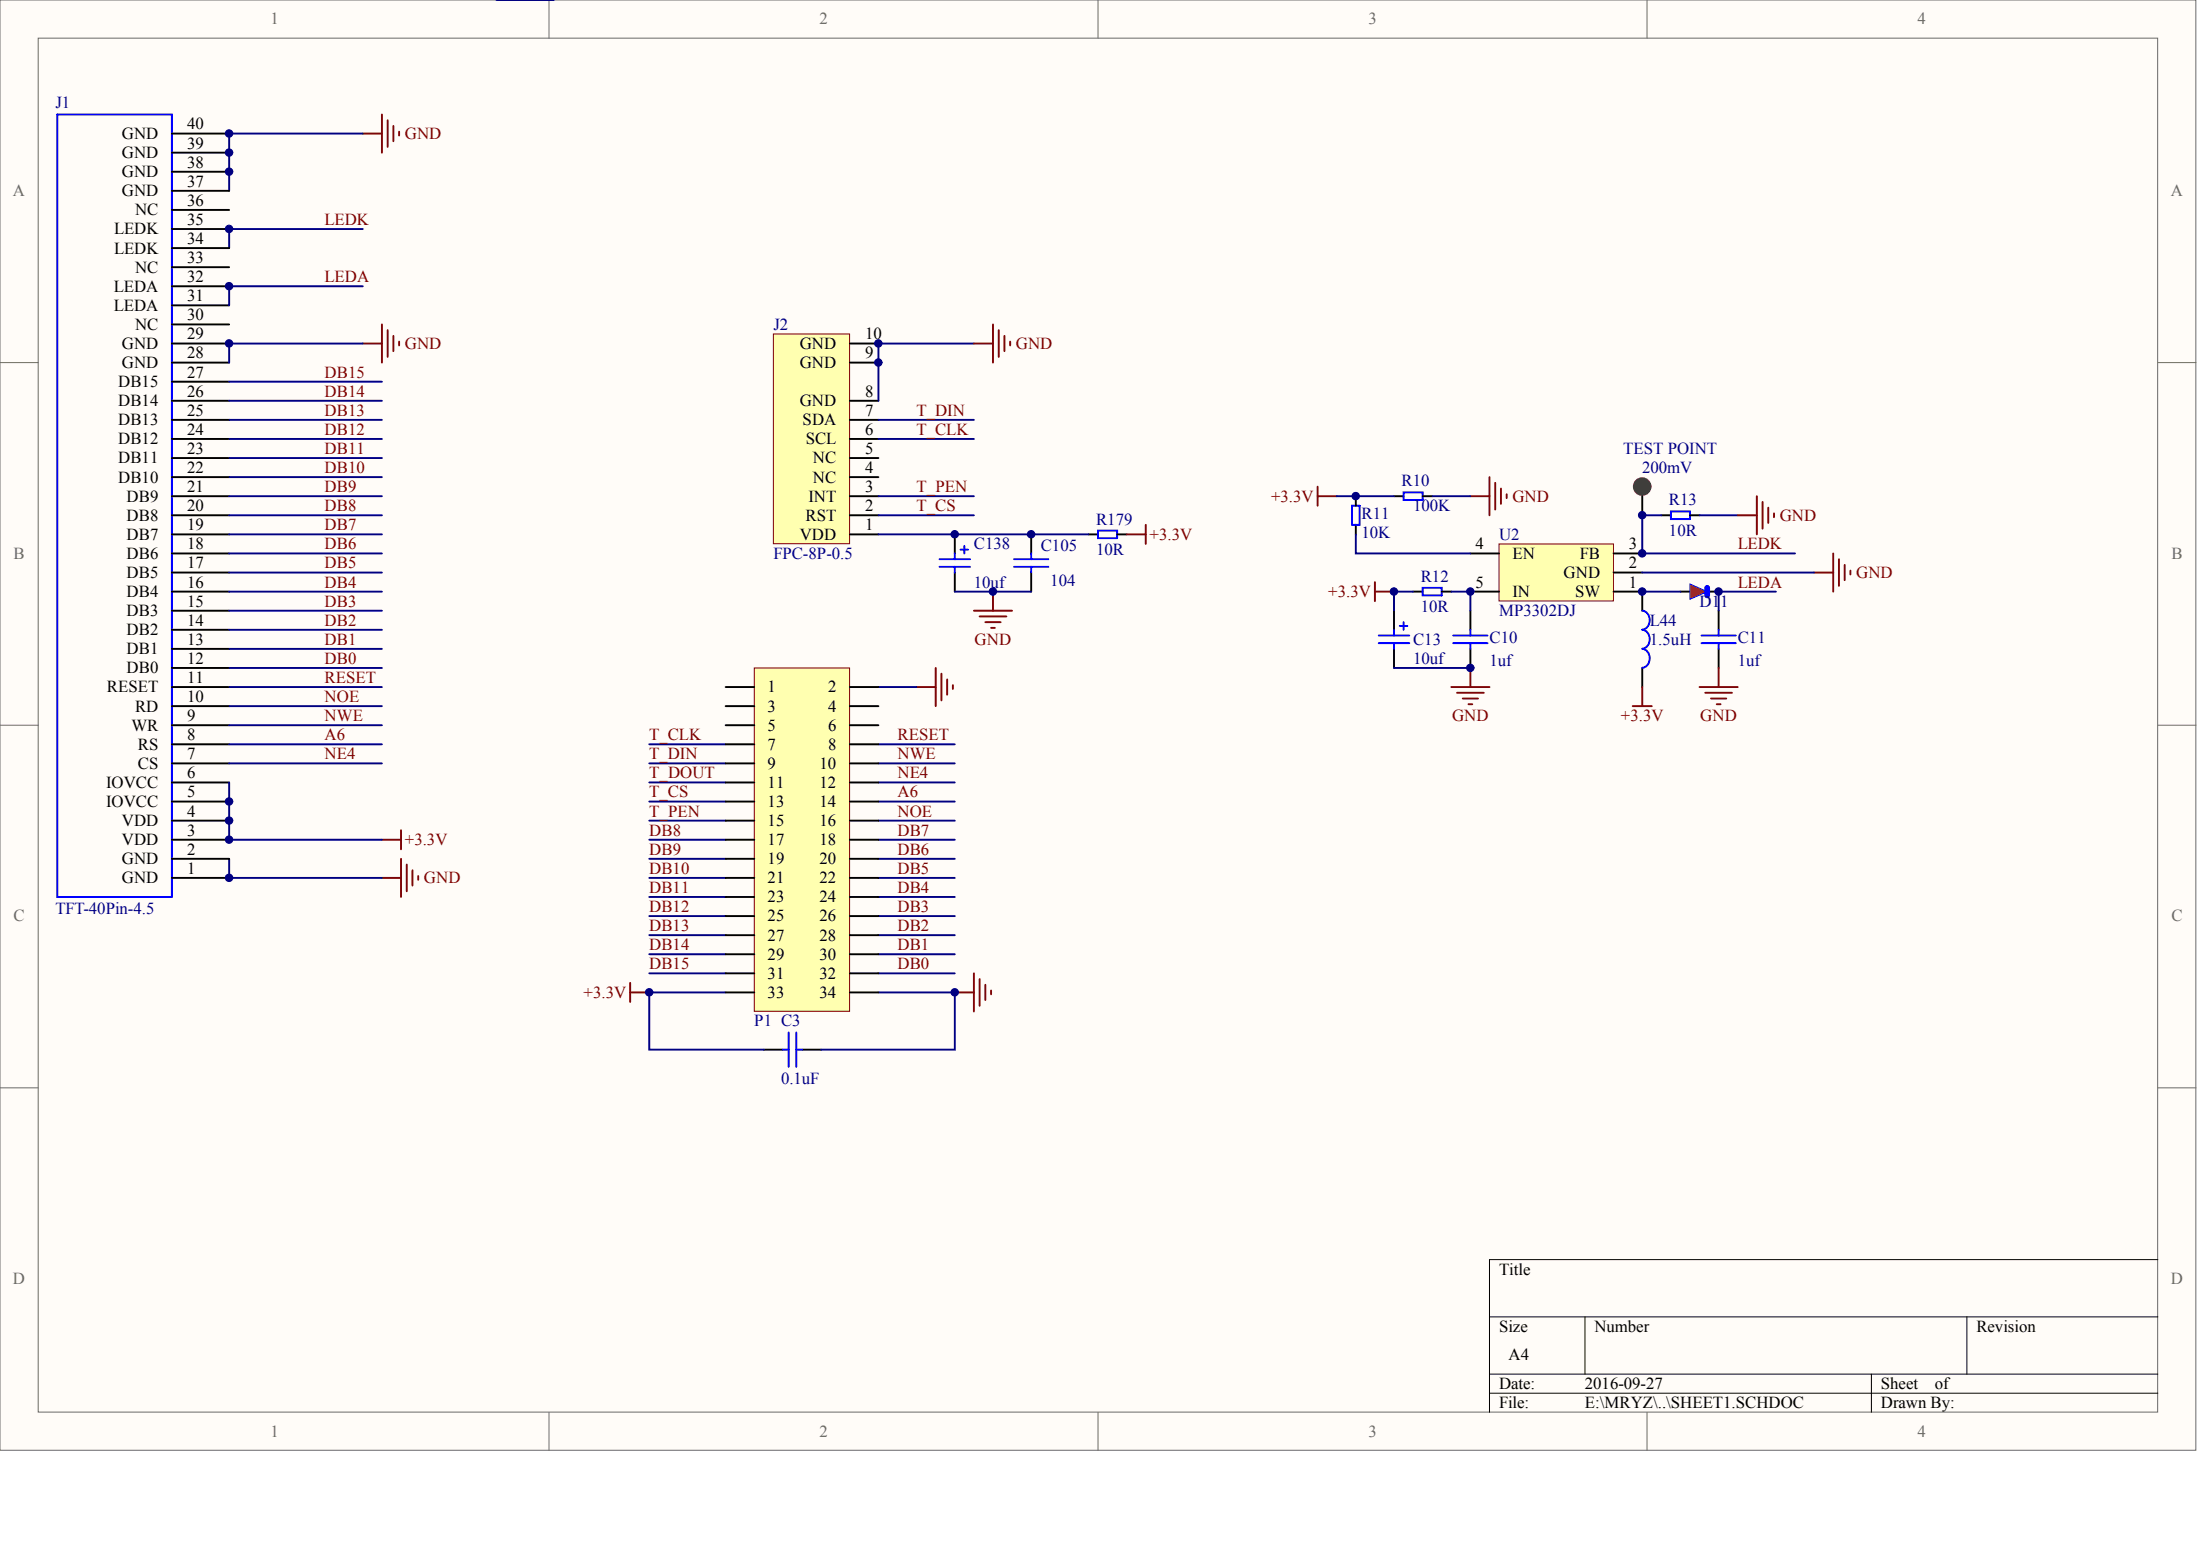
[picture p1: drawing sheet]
<svg xmlns="http://www.w3.org/2000/svg" width="840mm" height="594mm" viewBox="0 0 840 594" stroke-linecap="round" stroke-linejoin="round" font-family="sans-serif">
<g fill="#fffcf8" stroke="#696969" stroke-width=".38">
<path d="M0 0h838v553.4h-838z"/>
<path d="M14.6 14.6h808.8v524.2h-808.8z"/>
</g>
<path d="M209.5 0v14.6M419 0v14.6M628.6 0v14.6M0 138.4h14.6M823.5 138.4h14.6M0 276.7h14.6M823.5 276.7h14.6M0 415.1h14.6M823.5 415.1h14.6M209.5 538.9v14.5M419 538.9v14.5M628.6 538.9v14.5" fill="none" stroke="#696969" stroke-width=".38"/>
<path d="M823.5 480.6h-255.1v58.3M568.4 502.5h255.1M604.9 502.5v21.8M750.6 502.5v21.8M568.4 524.3h255.1M568.4 531.6h255.1M714.2 524.3v14.6" fill="none" stroke="#000" stroke-width=".38"/>
<path d="M357.1 254.9v14.5M359.3 257.1v10.1M361.5 259.2v5.9M349.8 262.1h7.3M363.7 261.4v1.5M240.5 375v7.3M240.5 378.7h7.3M364.4 378.7h7.3M371.7 371.4v14.5M373.9 373.6v10.2M376.1 375.7v5.9M378.2 377.9v1.5" fill="none" stroke="#800000" stroke-width=".73"/>
<g fill="none" stroke="#000080" stroke-width=".73">
<path d="M335.2 262.1h14.6M247.8 284h29.1M247.8 298.6h29.1M247.8 291.3h29.1M335.2 284h29.2M335.2 298.6h29.2M335.2 291.3h29.2M247.8 313.1h29.1M247.8 305.8h29.1M335.2 313.1h29.2M335.2 305.8h29.2M247.8 327.7h29.1"/>
<path d="M247.8 320.4h29.1M247.8 335h29.1M335.2 327.7h29.2M335.2 320.4h29.2M335.2 335h29.2M247.8 342.3h29.1M247.8 356.8h29.1M247.8 349.5h29.1M335.2 342.3h29.2M335.2 356.8h29.2M335.2 349.5h29.2M247.8 364.1h29.1"/>
<path d="M247.8 371.4h29.1M276.9 378.7h-29.1v21.8h43.7M335.2 378.7h29.2v21.8h-51M335.2 364.1h29.2M335.2 371.4h29.2"/>
</g>
<path d="M291.5 400.5h7.3M306.1 400.5h7.3" fill="none" stroke="#000" stroke-width=".73"/>
<path d="M301 394v13.1M303.9 394v13.1M298.8 400.5h2.2M303.9 400.5h2.2" fill="none" stroke="#00f" stroke-width=".73"/>
<path d="M287.9 254.9h36.3v131h-36.3z" fill="#ffffb0" stroke="#800000" stroke-width=".38"/>
<g fill="none" stroke="#000" stroke-width=".73">
<path d="M626.8 225.7v7.3M641.3 225.7h3.7M652.3 225.7h3.6M626.8 254.9v7.2M276.9 262.1h11M276.9 269.4h11M276.9 276.7h11M324.3 262.1h10.9M324.3 269.4h10.9M324.3 276.7h10.9M276.9 284h11M276.9 291.3h11"/>
<path d="M276.9 298.6h11M324.3 284h10.9M324.3 291.3h10.9M324.3 298.6h10.9M276.9 305.8h11M276.9 313.1h11M324.3 305.8h10.9M324.3 313.1h10.9M276.9 320.4h11M276.9 327.7h11M276.9 335h11M324.3 320.4h10.9"/>
<path d="M324.3 327.7h10.9M324.3 335h10.9M276.9 342.3h11M276.9 349.5h11M276.9 356.8h11M324.3 342.3h10.9M324.3 349.5h10.9M324.3 356.8h10.9M276.9 364.1h11M276.9 371.4h11M276.9 378.7h11M324.3 364.1h10.9"/>
<path d="M324.3 371.4h10.9M324.3 378.7h10.9"/>
</g>
<path d="M626.8 233a3.7 3.7 0 0 1 2.8 3.6 3.7 3.7 0 0 1-2.8 3.6M626.8 247.6a3.7 3.7 0 0 1 2.8 3.6 3.7 3.7 0 0 1-2.8 3.6M626.8 240.3a3.7 3.7 0 0 1 2.8 3.6 3.7 3.7 0 0 1-2.8 3.6" fill="none" stroke="#00f" stroke-width=".73"/>
<path d="M645 222.8l6.5 2.9-6.5 3z" fill="#f00" stroke="#00f" stroke-width=".38"/>
<path d="M651.5 224.3v2.9" fill="none" stroke="#00f" stroke-width="2.2"/>
<g fill="none" stroke="#000080" stroke-width=".73">
<path d="M189.5 0h21.8M138.5 51h-51v21.8M138.5 87.4h-51v7.3M138.5 109.2h-51v7.3M138.5 131.1h-51v7.3M87.5 152.9h58.3M87.5 145.6h58.3M87.5 174.8h58.3M87.5 167.5h58.3M87.5 160.2h58.3M87.5 196.6h58.3M87.5 189.3h58.3"/>
<path d="M87.5 182h58.3M87.5 218.5h58.3M87.5 211.2h58.3M87.5 203.9h58.3M87.5 233h58.3M87.5 225.7h58.3M87.5 254.9h58.3M87.5 247.6h58.3M87.5 240.3h58.3M87.5 262.1h58.3M87.5 276.7h58.3M87.5 269.4h58.3"/>
<path d="M87.5 298.6v21.8h58.3M87.5 291.3h58.3M87.5 284h58.3M87.5 327.7v7.3h58.3"/>
</g>
<g fill="none" stroke="#800000" stroke-width=".73">
<path d="M138.5 51h7.3M145.8 43.7v14.6M147.9 45.9v10.2M150.1 48.1v5.8M152.3 50.2v1.5M138.5 131.1h7.3M145.8 123.8v14.6M147.9 126v10.2M150.1 128.2v5.8M152.3 130.3v1.5M502.9 185.7v7.3M502.9 189.3h7.2"/>
<path d="M153 316.8v7.2M145.8 335h7.2M145.8 320.4h7.2M153 327.7v14.6M155.2 329.9v10.2M157.4 332.1v5.8M159.6 334.2v1.5"/>
</g>
<path d="M21.9 43.7h43.7v298.6h-43.7z" fill="none" stroke="#00f" stroke-width=".73"/>
<g fill="none" stroke="#000" stroke-width=".73">
<path d="M65.6 58.3h21.9M65.6 51h21.9M65.6 72.8h21.9M65.6 65.5h21.9M65.6 94.7h21.9M65.6 87.4h21.9M65.6 80.1h21.9M65.6 116.5h21.9M65.6 109.2h21.9M65.6 101.9h21.9M65.6 138.4h21.9M65.6 131.1h21.9"/>
<path d="M65.6 123.8h21.9M65.6 152.9h21.9M65.6 145.6h21.9M65.6 174.8h21.9M65.6 167.5h21.9M65.6 160.2h21.9M65.6 196.6h21.9M65.6 189.3h21.9M65.6 182h21.9M65.6 218.5h21.9M65.6 211.2h21.9M65.6 203.9h21.9"/>
<path d="M65.6 233h21.9M65.6 225.7h21.9M65.6 254.9h21.9M65.6 247.6h21.9M65.6 240.3h21.9M65.6 262.1h21.9M65.6 269.4h21.9M65.6 276.7h21.9M65.6 291.3h21.9M65.6 284h21.9M65.6 298.6h21.9M65.6 313.1h21.9"/>
<path d="M65.6 305.8h21.9M65.6 335h21.9M65.6 327.7h21.9M65.6 320.4h21.9"/>
</g>
<path d="M295.2 127.4h29v80.1h-29z" fill="#ffffb0" stroke="#800000" stroke-width=".38"/>
<g fill="none" stroke="#000" stroke-width=".73">
<path d="M324.3 138.4h10.9M324.3 131.1h10.9M324.3 152.9h10.9M324.3 174.8h10.9M324.3 167.5h10.9M324.3 160.2h10.9M324.3 196.6h10.9M324.3 189.3h10.9M324.3 182h10.9M324.3 203.9h10.9M364.4 203.9v7.3M364.4 218.5v7.2"/>
<path d="M393.5 203.9v7.3M393.5 218.5v7.2M415.4 203.9h3.6M426.3 203.9h3.7"/>
</g>
<path d="M371.7 131.1h-36.5v21.8M335.2 160.2h36.5M335.2 167.5h36.5M335.2 189.3h36.5M335.2 196.6h36.5M335.2 203.9h80.2M364.4 225.7h29.1" fill="none" stroke="#000080" stroke-width=".73"/>
<path d="M371.7 131.1h7.3M379 123.8v14.6M381.2 126v10.2M383.3 128.2v5.8M385.5 130.3v1.5M430 203.9h7.3M437.3 200.3v7.2M371.7 233h14.6M373.9 235.2h10.2M376.1 237.4h5.8M378.2 239.6h1.5M379 225.7v7.3" fill="none" stroke="#800000" stroke-width=".73"/>
<path d="M358.6 213.4h11.6M358.6 216.3h11.6M364.4 211.2v2.2M364.4 216.3v2.2M366.6 209.7h2.9M368 208.3v2.9M387 213.4h13.1M387 216.3h13.1M393.5 211.2v2.2M393.5 216.3v2.2M419 202.4h7.3v2.9h-7.3z" fill="none" stroke="#00f" stroke-width=".73"/>
<path d="M572.1 207.5h43.6v21.8h-43.6z" fill="#ffffb0" stroke="#800000" stroke-width=".38"/>
<g fill="none" stroke="#000" stroke-width=".73">
<path d="M517.4 189.3v3.7M532 189.3h3.7M542.9 189.3h3.7M634 196.6h3.7M645 196.6h3.6M517.4 200.3v3.6M561.2 211.2h10.9M615.8 218.5h11M615.8 211.2h11M532 233v7.3M539.3 225.7h3.6M550.2 225.7h3.7"/>
<path d="M561.2 225.7h10.9M561.2 233v7.3M615.8 225.7h11M655.9 233v7.3M532 247.6v7.3M561.2 247.6v7.3M655.9 247.6v7.3"/>
</g>
<g fill="none" stroke="#00f" stroke-width=".73">
<path d="M516 193h2.9v7.3h-2.9zM535.7 187.9h7.2v2.9h-7.2zM637.7 195.2h7.3v2.9h-7.3zM534.2 238.8h2.9M535.7 237.4v2.9M542.9 224.3h7.3v2.9h-7.3zM526.2 242.5h11.6M526.2 245.4h11.6M532 240.3v2.2M532 245.4v2.2M554.6 242.5h13.1M554.6 245.4h13.1"/>
<path d="M561.2 240.3v2.2M561.2 245.4v2.2M649.3 242.5h13.2M649.3 245.4h13.2M655.9 240.3v2.2M655.9 245.4v2.2"/>
</g>
<path d="M510.1 189.3h21.9M546.6 189.3h14.6M634 196.6h-7.2v14.6h58.3M648.6 196.6h14.6M517.4 203.9v7.3h43.8M626.8 218.5h65.5M539.3 225.7h-7.3v7.3M553.9 225.7h7.3v7.3M626.8 225.7h14.5M677.8 225.7h-21.9v7.3M532 254.9h29.2" fill="none" stroke="#000080" stroke-width=".73"/>
<g fill="none" stroke="#800000" stroke-width=".73">
<path d="M561.2 189.3h7.2M568.4 182v14.6M570.6 184.2v10.2M572.8 186.4v5.8M575 188.6v1.5M663.2 196.6h7.3M670.5 189.3v14.6M672.7 191.5v10.2M674.9 193.7v5.8M677 195.9v1.4M692.3 218.5h7.3M699.6 211.2v14.5"/>
<path d="M701.8 213.4v10.2M704 215.5v5.9M706.2 217.7v1.5M524.7 222.1v7.3M524.7 225.7h7.3M561.2 254.9v7.2M655.9 254.9v7.2M553.9 262.1h14.5M556.1 264.3h10.2M558.2 266.5h5.9M560.4 268.7h1.5M623.1 269.4h7.3"/>
<path d="M626.8 262.1v7.3M648.6 262.1h14.6M650.8 264.3h10.2M653 266.5h5.8M655.2 268.7h1.4"/>
</g>
<circle cx="626.7" cy="185.7" r="1.71" fill="#fffcf8" stroke="#602732" stroke-width="3.6"/>
<path d="M626.8 189.3v7.3" fill="none" stroke="#000" stroke-width=".73"/>
<g fill="#000080" stroke="#000080" stroke-width=".38">
<circle cx="87.4" cy="334.9" r="1.42"/>
<circle cx="87.4" cy="320.4" r="1.42"/>
<circle cx="87.4" cy="313.1" r="1.42"/>
<circle cx="87.4" cy="305.8" r="1.42"/>
<circle cx="87.4" cy="131" r="1.42"/>
<circle cx="87.4" cy="109.2" r="1.42"/>
<circle cx="87.4" cy="87.3" r="1.42"/>
<circle cx="87.4" cy="65.5" r="1.42"/>
<circle cx="87.4" cy="58.2" r="1.42"/>
<circle cx="87.4" cy="50.9" r="1.42"/>
<circle cx="247.7" cy="378.6" r="1.42"/>
<circle cx="335.2" cy="138.3" r="1.42"/>
<circle cx="335.2" cy="131" r="1.42"/>
<circle cx="364.4" cy="378.6" r="1.42"/>
<circle cx="364.4" cy="203.9" r="1.42"/>
<circle cx="378.9" cy="225.7" r="1.42"/>
<circle cx="393.5" cy="203.9" r="1.42"/>
<circle cx="517.4" cy="189.3" r="1.42"/>
<circle cx="532" cy="225.7" r="1.42"/>
<circle cx="561.1" cy="254.8" r="1.42"/>
<circle cx="561.1" cy="225.7" r="1.42"/>
<circle cx="626.7" cy="225.7" r="1.42"/>
<circle cx="626.7" cy="211.1" r="1.42"/>
<circle cx="626.7" cy="196.6" r="1.42"/>
<circle cx="655.9" cy="225.7" r="1.42"/>
</g>
<g font-size="6.4" fill="#696969">
<text x="103.2" y="9.3">1</text>
<text x="312.7" y="9.3">2</text>
<text x="522.2" y="9.3">3</text>
<text x="731.8" y="9.3">4</text>
<text x="5" y="74.9">A</text>
<text x="828.5" y="74.9">A</text>
<text x="5.2" y="213.2">B</text>
<text x="828.7" y="213.2">B</text>
<text x="5.2" y="351.6">C</text>
<text x="828.7" y="351.6">C</text>
<text x="5" y="490">D</text>
<text x="828.5" y="490">D</text>
<text x="103.2" y="548.2">1</text>
<text x="312.7" y="548.2">2</text>
<text x="522.2" y="548.2">3</text>
<text x="731.8" y="548.2">4</text>
</g>
<g font-size="6.4" fill="#000080">
<text x="21.1" y="41.4">J1</text>
<text x="295.2" y="125.9">J2</text>
<text x="619.5" y="173.2">TEST POINT</text>
<text x="534.9" y="185.6">R10</text>
<text x="626.8" y="180.5">200mV</text>
<text x="519.6" y="198">R11</text>
<text x="539.3" y="195">100K</text>
<text x="637" y="192.9">R13</text>
<text x="418.3" y="200.1">R179</text>
<text x="371.7" y="209.6">C138</text>
<text x="519.6" y="205.2">10K</text>
<text x="572.1" y="206">U2</text>
<text x="637" y="204.5">10R</text>
<text x="295.2" y="213.2">FPC-8P-0.5</text>
<text x="397.2" y="210.3">C105</text>
<text x="418.3" y="211.8">10R</text>
<text x="542.2" y="222">R12</text>
<text x="371.7" y="224.2">10uf</text>
<text x="400.8" y="223.4">104</text>
<text x="542.2" y="233.6">10R</text>
<text x="648.6" y="231.4">D11</text>
<text x="572.1" y="235.1">MP3302DJ</text>
<text x="629.7" y="238.7">L44</text>
<text x="568.4" y="245.3">C10</text>
<text x="663.2" y="245.3">C11</text>
<text x="539.3" y="246">C13</text>
<text x="629.7" y="246">1.5uH</text>
<text x="539.3" y="253.3">10uf</text>
<text x="568.4" y="254">1uf</text>
<text x="663.2" y="254">1uf</text>
<text x="21.1" y="348.7">TFT-40Pin-4.5</text>
<text x="287.9" y="391.7">P1 C3</text>
<text x="298.1" y="413.5">0.1uF</text>
</g>
<g font-size="6.4">
<text x="46.5" y="53">GND</text>
<text x="71.4" y="49.4">40</text>
<text x="71.4" y="56.7">39</text>
<text x="46.5" y="60.3">GND</text>
<text x="71.4" y="64">38</text>
<text x="46.5" y="67.6">GND</text>
<text x="71.4" y="71.2">37</text>
<text x="46.5" y="74.9">GND</text>
<text x="51.5" y="82.2">NC</text>
<text x="71.4" y="78.5">36</text>
<text x="43.6" y="89.4">LEDK</text>
<text x="71.4" y="85.8">35</text>
<text x="71.4" y="93.1">34</text>
<text x="43.6" y="96.7">LEDK</text>
<text x="71.4" y="100.4">33</text>
<text x="51.5" y="104">NC</text>
<text x="71.4" y="107.7">32</text>
<text x="43.4" y="111.3">LEDA</text>
<text x="43.4" y="118.6">LEDA</text>
<text x="71.4" y="114.9">31</text>
<text x="51.5" y="125.9">NC</text>
<text x="71.4" y="122.2">30</text>
<text x="71.4" y="129.5">29</text>
<text x="330.1" y="129.5">10</text>
<text x="46.5" y="133.1">GND</text>
<text x="71.4" y="136.8">28</text>
<text x="305.2" y="133.1">GND</text>
<text x="330.1" y="136.8">9</text>
<text x="46.5" y="140.4">GND</text>
<text x="305.2" y="140.4">GND</text>
<text x="45.1" y="147.7">DB15</text>
<text x="71.4" y="144.1">27</text>
<text x="45.1" y="155">DB14</text>
<text x="71.4" y="151.3">26</text>
<text x="305.2" y="155">GND</text>
<text x="330.1" y="151.3">8</text>
<text x="71.4" y="158.6">25</text>
<text x="330.1" y="158.6">7</text>
<text x="45.1" y="162.3">DB13</text>
<text x="71.4" y="165.9">24</text>
<text x="306.3" y="162.3">SDA</text>
<text x="330.1" y="165.9">6</text>
<text x="45.1" y="169.6">DB12</text>
<text x="71.4" y="173.2">23</text>
<text x="307.5" y="169.6">SCL</text>
<text x="330.1" y="173.2">5</text>
<text x="45.1" y="176.8">DB11</text>
<text x="310.2" y="176.8">NC</text>
<text x="45.1" y="184.1">DB10</text>
<text x="71.4" y="180.5">22</text>
<text x="310.2" y="184.1">NC</text>
<text x="330.1" y="180.5">4</text>
<text x="48.3" y="191.4">DB9</text>
<text x="71.4" y="187.8">21</text>
<text x="308.6" y="191.4">INT</text>
<text x="330.1" y="187.8">3</text>
<text x="71.4" y="195">20</text>
<text x="330.1" y="195">2</text>
<text x="48.3" y="198.7">DB8</text>
<text x="71.4" y="202.3">19</text>
<text x="307.4" y="198.7">RST</text>
<text x="330.1" y="202.3">1</text>
<text x="48.3" y="206">DB7</text>
<text x="71.4" y="209.6">18</text>
<text x="305.2" y="206">VDD</text>
<text x="563.1" y="209.6">4</text>
<text x="621.6" y="209.6">3</text>
<text x="48.3" y="213.2">DB6</text>
<text x="577.2" y="213.2">EN</text>
<text x="603" y="213.2">FB</text>
<text x="48.3" y="220.5">DB5</text>
<text x="71.4" y="216.9">17</text>
<text x="596.7" y="220.5">GND</text>
<text x="621.6" y="216.9">2</text>
<text x="48.3" y="227.8">DB4</text>
<text x="71.4" y="224.2">16</text>
<text x="563.1" y="224.2">5</text>
<text x="577.2" y="227.8">IN</text>
<text x="601.1" y="227.8">SW</text>
<text x="621.6" y="224.2">1</text>
<text x="71.4" y="231.4">15</text>
<text x="48.3" y="235.1">DB3</text>
<text x="71.4" y="238.7">14</text>
<text x="48.3" y="242.4">DB2</text>
<text x="48.3" y="249.7">DB1</text>
<text x="71.4" y="246">13</text>
<text x="48.3" y="256.9">DB0</text>
<text x="71.4" y="253.3">12</text>
<text x="71.4" y="260.6">11</text>
<text x="40.8" y="264.2">RESET</text>
<text x="71.4" y="267.9">10</text>
<text x="293" y="264.2">1</text>
<text x="316" y="264.2">2</text>
<text x="51.5" y="271.5">RD</text>
<text x="71.4" y="275.1">9</text>
<text x="293" y="271.5">3</text>
<text x="316" y="271.5">4</text>
<text x="50.1" y="278.8">WR</text>
<text x="293" y="278.8">5</text>
<text x="316" y="278.8">6</text>
<text x="52.6" y="286.1">RS</text>
<text x="71.4" y="282.4">8</text>
<text x="293" y="286.1">7</text>
<text x="316" y="286.1">8</text>
<text x="52.6" y="293.3">CS</text>
<text x="71.4" y="289.7">7</text>
<text x="293" y="293.3">9</text>
<text x="312.8" y="293.3">10</text>
<text x="71.4" y="297">6</text>
<text x="40.5" y="300.6">IOVCC</text>
<text x="71.4" y="304.3">5</text>
<text x="293" y="300.6">11</text>
<text x="312.8" y="300.6">12</text>
<text x="40.5" y="307.9">IOVCC</text>
<text x="71.4" y="311.5">4</text>
<text x="293" y="307.9">13</text>
<text x="312.8" y="307.9">14</text>
<text x="46.5" y="315.2">VDD</text>
<text x="293" y="315.2">15</text>
<text x="312.8" y="315.2">16</text>
<text x="46.5" y="322.5">VDD</text>
<text x="71.4" y="318.8">3</text>
<text x="293" y="322.5">17</text>
<text x="312.8" y="322.5">18</text>
<text x="46.5" y="329.8">GND</text>
<text x="71.4" y="326.1">2</text>
<text x="293" y="329.8">19</text>
<text x="312.8" y="329.8">20</text>
<text x="71.4" y="333.4">1</text>
<text x="46.5" y="337">GND</text>
<text x="293" y="337">21</text>
<text x="312.8" y="337">22</text>
<text x="293" y="344.3">23</text>
<text x="312.8" y="344.3">24</text>
<text x="293" y="351.6">25</text>
<text x="312.8" y="351.6">26</text>
<text x="293" y="358.9">27</text>
<text x="312.8" y="358.9">28</text>
<text x="293" y="366.2">29</text>
<text x="312.8" y="366.2">30</text>
<text x="293" y="373.4">31</text>
<text x="312.8" y="373.4">32</text>
<text x="293" y="380.7">33</text>
<text x="312.8" y="380.7">34</text>
<text x="572.1" y="486.3">Title</text>
<text x="572.1" y="508.2">Size</text>
<text x="608.5" y="508.2">Number</text>
<text x="754.3" y="508.2">Revision</text>
<text x="575.7" y="519.1">A4</text>
<text x="572.1" y="530">Date:</text>
<text x="604.9" y="530">2016-09-27</text>
<text x="717.8" y="530">Sheet</text>
<text x="738.4" y="530">of</text>
<text x="572.1" y="537.3">File:</text>
<text x="604.9" y="537.3">E:\MRYZ\..\SHEET1.SCHDOC</text>
<text x="717.8" y="537.3">Drawn By:</text>
</g>
<g font-size="6.4" fill="#800000">
<text x="154.5" y="53">GND</text>
<text x="123.9" y="85.8">LEDK</text>
<text x="123.9" y="107.7">LEDA</text>
<text x="154.5" y="133.1">GND</text>
<text x="387.7" y="133.1">GND</text>
<text x="123.9" y="144.1">DB15</text>
<text x="123.9" y="151.3">DB14</text>
<text x="123.9" y="158.6">DB13</text>
<text x="349.8" y="158.6">T_DIN</text>
<text x="123.9" y="165.9">DB12</text>
<text x="349.8" y="165.9">T_CLK</text>
<text x="123.9" y="173.2">DB11</text>
<text x="123.9" y="180.5">DB10</text>
<text x="123.9" y="187.8">DB9</text>
<text x="349.8" y="187.8">T_PEN</text>
<text x="485.1" y="191.4">+3.3V</text>
<text x="577.2" y="191.4">GND</text>
<text x="123.9" y="195">DB8</text>
<text x="349.8" y="195">T_CS</text>
<text x="123.9" y="202.3">DB7</text>
<text x="679.2" y="198.7">GND</text>
<text x="123.9" y="209.6">DB6</text>
<text x="438.7" y="206">+3.3V</text>
<text x="663.2" y="209.6">LEDK</text>
<text x="123.9" y="216.9">DB5</text>
<text x="708.4" y="220.5">GND</text>
<text x="123.9" y="224.2">DB4</text>
<text x="506.9" y="227.8">+3.3V</text>
<text x="663.2" y="224.2">LEDA</text>
<text x="123.9" y="231.4">DB3</text>
<text x="123.9" y="238.7">DB2</text>
<text x="123.9" y="246">DB1</text>
<text x="372" y="246">GND</text>
<text x="123.9" y="253.3">DB0</text>
<text x="123.9" y="260.6">RESET</text>
<text x="123.9" y="267.9">NOE</text>
<text x="123.9" y="275.1">NWE</text>
<text x="554.2" y="275.1">GND</text>
<text x="618.6" y="275.1">+3.3V</text>
<text x="648.9" y="275.1">GND</text>
<text x="123.9" y="282.4">A6</text>
<text x="247.8" y="282.4">T_CLK</text>
<text x="342.5" y="282.4">RESET</text>
<text x="123.9" y="289.7">NE4</text>
<text x="247.8" y="289.7">T_DIN</text>
<text x="342.5" y="289.7">NWE</text>
<text x="247.8" y="297">T_DOUT</text>
<text x="342.5" y="297">NE4</text>
<text x="247.8" y="304.3">T_CS</text>
<text x="342.5" y="304.3">A6</text>
<text x="247.8" y="311.5">T_PEN</text>
<text x="342.5" y="311.5">NOE</text>
<text x="154.5" y="322.5">+3.3V</text>
<text x="247.8" y="318.8">DB8</text>
<text x="342.5" y="318.8">DB7</text>
<text x="247.8" y="326.1">DB9</text>
<text x="342.5" y="326.1">DB6</text>
<text x="247.8" y="333.4">DB10</text>
<text x="342.5" y="333.4">DB5</text>
<text x="161.8" y="337">GND</text>
<text x="247.8" y="340.7">DB11</text>
<text x="342.5" y="340.7">DB4</text>
<text x="247.8" y="348">DB12</text>
<text x="342.5" y="348">DB3</text>
<text x="247.8" y="355.2">DB13</text>
<text x="342.5" y="355.2">DB2</text>
<text x="247.8" y="362.5">DB14</text>
<text x="342.5" y="362.5">DB1</text>
<text x="247.8" y="369.8">DB15</text>
<text x="342.5" y="369.8">DB0</text>
<text x="222.7" y="380.7">+3.3V</text>
</g>
</svg>
